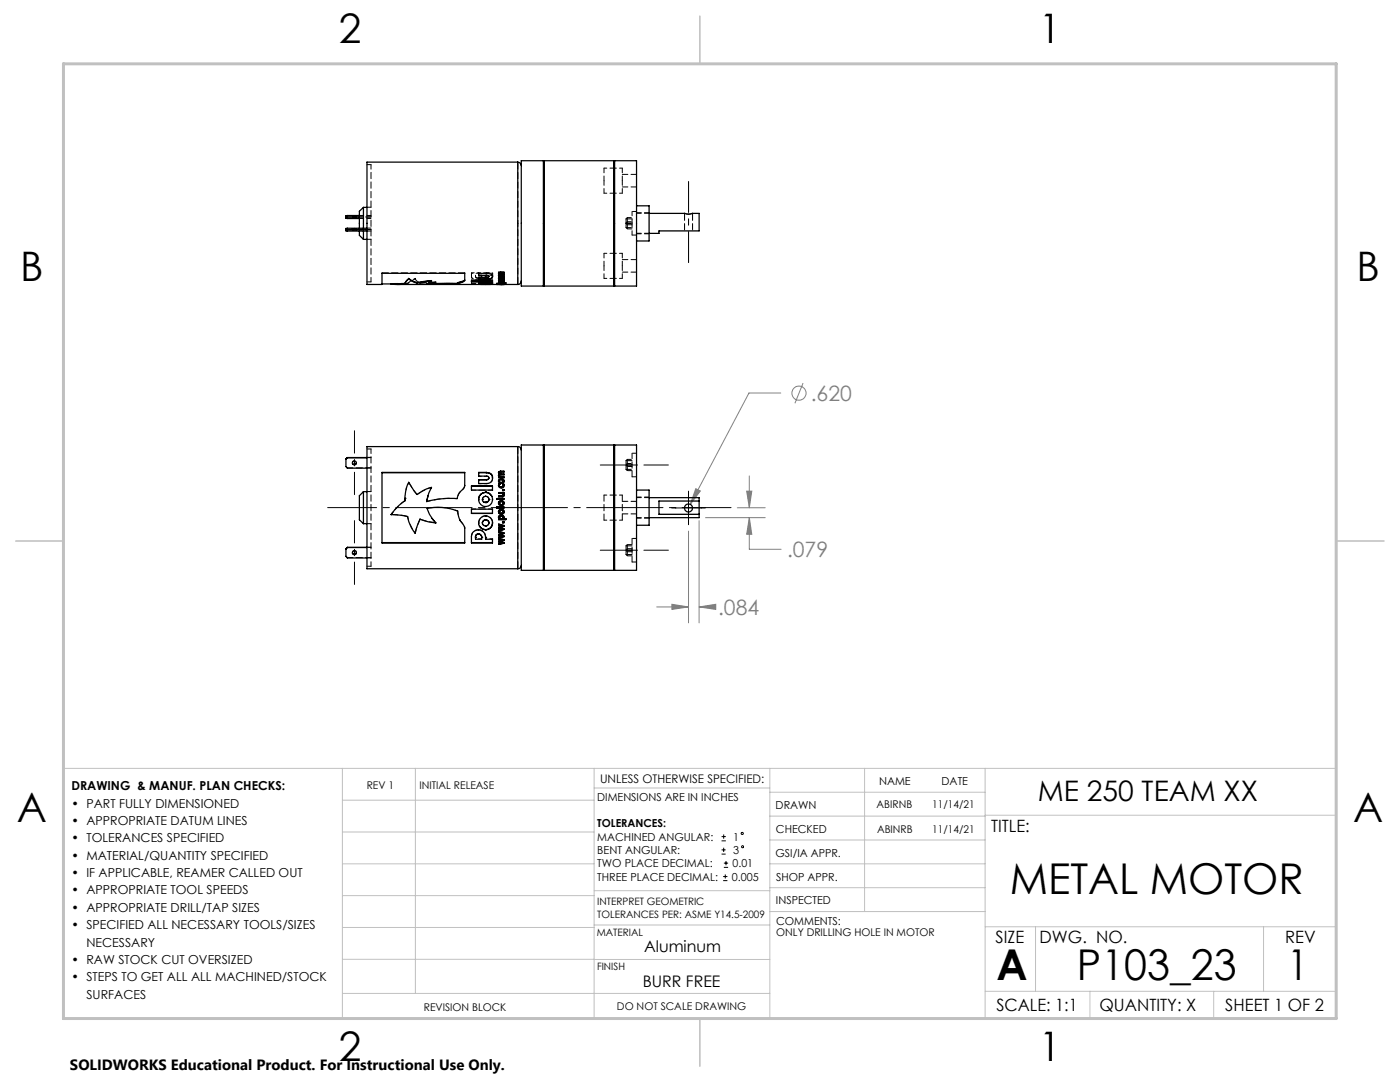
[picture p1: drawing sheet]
<svg xmlns="http://www.w3.org/2000/svg" width="279mm" height="216mm" viewBox="0 0 279 216" stroke-linecap="round" stroke-linejoin="round" font-family="sans-serif">
<g fill="none" stroke="#808080" stroke-width=".2">
<path d="M155.8 78.4h-6.3l-11.7 22.2M160.3 76.4l-1.7 4.1M138.9 97.5l.9 .5-2 2.6zM149 98h1l-.5 3.3zM149.5 95v6.3M137.4 106v18.3M139.5 103.9v20.4M140.8 103.3h11.9M147.1 101.3h5.6M149.5 103.3l.5 3.3h-1zM149.5 103.3v6.3h6.4M131.1 121.1h6.3"/>
<path d="M134.1 120.6l3.3 .5-3.3 .5zM139.5 121.1l3.3-.5v1zM139.5 121.1h2.6"/>
<circle cx="159.4" cy="78.4" r="1.42"/>
</g>
<g fill="none" stroke="#000" stroke-width=".2">
<path d="M137.4 98v6.7M134.1 101.4h6.7M144 167.8h.9M144 166.9h.9M144 170.4h.8M144 169.6h.8M144.3 175.7h.9M144.3 174.9h.9M144.4 166.5v.9M144.4 169.2v.8M144.5 173.1h.8M144.5 172.2h.8"/>
<path d="M144.7 174.5v.8M144.9 171.8v.8"/>
<circle cx="148.1" cy="166.3" r=".21"/>
<circle cx="148.2" cy="169" r=".21"/>
</g>
<path d="M119.8 92.8h13.6M119.8 109.8h13.6" fill="none" stroke="#000" stroke-width=".2" stroke-dasharray="15.2 1.3 1.3 1.3" stroke-dashoffset="10.3"/>
<path d="M70.7 86v12.7M70.7 116.6v-12.7" fill="none" stroke="#000" stroke-width=".2" stroke-dasharray="15.2 1.3 1.3 1.3" stroke-dashoffset="10.8"/>
<path d="M65.4 101.3h80.5" fill="none" stroke="#000" stroke-width=".2" stroke-dasharray="15.2 1.3 1.3 1.3" stroke-dashoffset="5.5"/>
<path d="M137.4 52.4v-16.2" fill="none" stroke="#000" stroke-width=".2" stroke-dasharray="15.2 1.3 1.3 1.3" stroke-dashoffset="9"/>
<g fill="none" stroke="#c0c0c0" stroke-width=".2">
<path d="M12.7 153.3h254v49.9h-240M68.3 153.3v49.9M68.3 159.7h50.3M82.9 153.3v44.9M118.6 153.3v49.9M118.6 157.2h35M153.6 153.3v49.9M153.6 158.1h43M172.5 153.3v28.6M196.6 153.3v49.9M68.3 166h50.3M68.3 178.7h50.3"/>
<path d="M68.3 172.4h50.3M118.6 177.7h35M153.6 162.8h43M153.6 177.1h43M153.6 172.4h43M153.6 167.6h43M196.6 162.7h70.1M68.3 198.2h85.3M68.3 191.4l85.3 .1M68.3 185.1h50.3M118.6 184.6h35M153.6 181.9h43"/>
<path d="M196.6 184.9h70.1M196.6 197.8h70.1M206.7 184.9v12.9M217.5 197.8v5.4M242.2 197.8v5.4M252.2 184.9v12.9"/>
</g>
<path d="M139.7 3.2v9.5M3.1 107.9h9.6M266.7 107.9h9.5M139.7 203.2v9.6" fill="none" stroke="#c0c0c0" stroke-width=".3"/>
<path d="M12.7 12.7h254v190.5h-254z" fill="none" stroke="#c0c0c0" stroke-width=".6"/>
<path d="M138.9 97.5l-1.1 3.1 2-2.6zM149 98h1l-.5 3.3zM149.5 103.3l.5 3.3h-1zM134.1 120.6l3.3 .5-3.3 .5zM139.5 121.1l3.3-.5v1z" fill="#808080"/>
<g fill="none" stroke="#000" stroke-width=".25">
<path d="M103.3 32.3a.72 .72 0 0 1 .7 .8M103.3 32.3h-30.1v24.5h3v-2.3h16.5v.6a.82 .82 0 0 1-.4 1.1l-1.1 .4M103.3 32.3v24.5M108.4 32.1h-4.4v25h4.4M108.4 32.1v25M108.4 32.1l.1 .2M108.5 32.3v24.6M108.6 32.1v25M108.6 32.1h13.9M108.6 32.1l-.1 .2M122.5 32.1v25M122.5 32.1l.1 .2"/>
<path d="M122.6 32.3v24.6M122.7 32.1v25M122.7 32.1h4.3v25h-4.3M122.7 32.1l-.1 .2M69 45.8h.3M69 43.3h.3M69.3 43.3v.3M69.3 45.8v.3M69.3 45.8h3.9M69.3 46.1h3.9M69.3 43.3h2.4M69.3 43.6h2.4"/>
<path d="M70.3 45.6l.8 .1zM70.3 43.1h.8zM71.7 46.1v.9l.8 .8M71.7 43h-2.7v.6h.3M72.5 41.4v4.1M72.5 46.1v1.7M72.5 41.4l-.8 .8v3.3M72.5 41.4h.7M72.5 47.8h.7M73.2 45.5l-4.2 .1v.5h.3M78.1 56.7h.1M79.2 56.8h24.1"/>
<path d="M80.8 56.6l-4.6 .1M81.6 55.6l-.6 .6-.2 .4M81.6 55.7l-.5 .5-.3 .5h-2.7M81.6 55.7l1 .6 .6 .2M81.6 55.6l.9 .5 .7 .3M81.6 55.6v.1M83.2 56.4v.1M86.1 56.1l-2.9 .4M86.1 56.1l-.9 .6 6-.1M86.1 56.1l-2.9 .3M91.2 56.6h-5.9M91.2 56.6h.1"/>
<path d="M92.7 55.8l-1.5 .8M94.1 56h4.2v.3h-4.2zM94.1 56.2h4.2M95.5 56.6l.8 .1M95.5 54.9h1.6M95.5 55.7h1.5M96.3 56.7h.6M96.9 56.4l1.4 .2-.4 .2-1-.1M96.9 56.4h.1M96.9 56.4l-1.4 .2 .5 .2 .9-.1M96.9 56.4l-.6 .1v.2M96.9 56.7h.1"/>
<path d="M96.9 56.6l-.6 .1M96.9 56.4v.2M96.9 56.6h.1M96.9 56.4l.6 .1 .1 .2M96.9 56.6l.7 .1M97 55.7v.1M97.1 55h-1.6v-.5h1.7a.89 .89 0 0 1 1.1 .7v.1a.69 .69 0 0 1-.8 .4l-.5 .1M97.1 55l.4 .2M97.1 54.9l.4 .1v.2M97.1 54.9v.1M97.5 55.2l-.2 .2h-1.8v.4h1.5M97.6 56.7h-.7"/>
<path d="M98.3 55.1a.98 .98 0 0 1-1.3 .6M98.3 56.6l-.7 .1M99.1 56.6l1.5 .1zM99.1 56.8h.1M99.5 54.5l.2 .3M99.5 55.5l.2 .1M99.5 55.1l1.1 .1zM99.5 55.9l.2 .1M99.7 54.8a.16 .16 0 0 0-.2 .1 .16 .16 0 0 0 .2 .2l-.2-.2M99.7 55l.1 .1M99.7 54.6l.1 .2h.8v.1h-.6M99.7 56l.3 .1"/>
<path d="M99.7 55.6l.3 .1M99.7 55.8v.2M99.7 54.9v.1M99.7 54.9h.3M99.7 54.5v.1M99.7 54.5h.3M99.7 54.4l.3 .1M99.7 54.4v.2M99.7 54.8h.3v.1M99.7 54.8v.2M99.7 54.4v.1M99.7 54.8v.1"/>
<path d="M99.8 55.8l-.1 .2M99.8 55.8h.1M99.8 55.8l-.3 .2 .5 .1M99.8 55.4l-.1 .2M100 54.5h.6v-.1h-1l-.1 .1 .2 .3M100 55.3l.6 .2-.1 .2h-.5M100 55.3l-.4 .1-.1 .2 .5 .1M100 56.7h.6l-.6 .1M100 56.7h-.5l.5 .1M100 55.4l-.3 .2M100 55.4l.4 .2M100 56.7h.4l-.4 .1"/>
<path d="M100 56.7h.1M100 56.7h-.3l.3 .1M100 56.8h.1M100 55.3v.1M100 55.7h.1M100 56.1h.1M100.2 56.6h.1M100.3 55.8h.1M100.3 55.8l.3 .1-.1 .2M100.3 56.2l.3 .1zM100.3 56.4l.1 .1M100.3 56.4h-.8h1.1h-.1"/>
<path d="M100.3 56.4h.1M100.4 55.4v.2M100.4 55.8v.2M100.4 55.8h.1M100.4 56l-.4 .1M100.4 56.5l-.9 .1h.7M100.4 55.6l-.4 .1M100.4 56.4v.1M100.5 56.1h-.5M100.5 56.4l.1 .1-.4 .1M100.5 56v.1M100.5 56.4h.1"/>
<path d="M100.5 56h-.1M100.5 56.4l-.1 .1M100.6 56.8h.1M100.6 55.8l-.1 .2M100.6 55.5l-.2 .1M104 56.1a.72 .72 0 0 1-.7 .7M108.5 56.9l-.1 .2M108.5 56.9l.1 .2M108.6 57.1h13.9M122.6 56.9l.1 .2M122.6 56.9l-.1 .2M127 41.1h2.5v7h-2.5"/>
<path d="M129.5 42.6h7.2l.6 .1 2.2-.1v3.5h-8v.5h-2M69 91.6v1.5l.3 .3h3.9M69.3 91.3l-.3 .3M69.3 91.3h3.9M69.3 91.3h.1M70.3 92.4a.39 .39 0 0 0 .4 .3 .39 .39 0 0 0 .4-.3M72.5 98.1v6.4M72.5 98.1l-.8 .8v4.8l.8 .8M72.5 98.1h.7M76.2 94.3h16.5M80.8 99.4h.1M80.8 99.9a10.3 10.3 0 0 0-2.7 2.8"/>
<path d="M80.8 99.4v.5M85.4 98.9l-.2 1.2M86.1 97.3a6.8 6.8 0 0 0-2.9 1.4l-1.6-2.5-.1 .2a6.4 6.4 0 0 0-.7 3.5M86.1 97.3l-.5 1.1-.4 1.7M86.1 97.3l-.1 .1M94.1 97h4.2v.8h-4.2zM95.5 99.7a1.38 1.38 0 0 0 1.4 1.4 1.38 1.38 0 0 0 1.4-1.4M95.5 94.3h1.5M95.5 95.7h1.6M96.3 99.7l.2 .5 .4 .1M96.3 99.7a.65 .65 0 0 1 .6-.7 .65 .65 0 0 1 .7 .7M96.3 99.7h.1"/>
<path d="M96.9 98.2a1.39 1.39 0 0 1 1.4 1.5M96.9 98.2h.1M96.9 98.2a1.32 1.32 0 0 0-1.4 1.5M96.9 98.2a1.39 1.39 0 0 0-1.4 1.5M96.9 98.2a1.35 1.35 0 0 1 1.3 .9M97 94.3a1.12 1.12 0 0 1 1.3 1.1 1.12 1.12 0 0 1-1.3 1.1h-1.5v-.8h1.6M97 94.3h-1.5v.7h1.7l.3 .1v.3M97 94.3a1.11 1.11 0 0 1 1.3 .9M97 94.3h.1M97.1 95.7h.1M97.5 95.4l-.1 .2-.3 .1M97.5 95.4v.2l-.4 .1"/>
<path d="M97.6 99.7l-.2 .3-.5 .3M97.6 99.7h.1M98.3 95.3v.1M98.3 99.6v.1M99.1 99.5h1.5v.1h-1.5zM99.5 96.9a.56 .56 0 0 0 .5 .4 .56 .56 0 0 0 .6-.4M99.5 95.8a.54 .54 0 0 1 .7-.2 .54 .54 0 0 1 .3 .7 .57 .57 0 0 1-.7 .1 .57 .57 0 0 1-.3-.6zM99.5 99h.6M99.5 98.3h1.1M99.6 96.6h.2M99.6 96.6l-.1 .3M99.6 96.6h.1"/>
<path d="M99.7 94.6a.29 .29 0 0 0-.2 .3 .29 .29 0 0 0 .2 .2M99.7 95.1h-.2v.2h1.1v-.2h-.8M99.7 94.9l.1 .2M99.7 94.3l.1 .3M99.7 96.9v.2l.3 .1M99.7 96l.1 .2 .2 .1M99.7 96a.41 .41 0 0 1 .3-.3 .41 .41 0 0 1 .4 .3M99.7 94.9l.1 .3M99.7 94.3l.1 .4M99.7 94.6l-.2 .3M99.7 95.1l-.2 .1M99.7 96.9h.1"/>
<path d="M99.8 96.6l-.1 .3M99.8 95.1v.1M99.8 95.2h.8M99.8 94.6h.1M99.8 94.7h.1M99.8 94.6v.1M99.9 94a.33 .33 0 0 0-.4 .2 .33 .33 0 0 0 .2 .4M99.9 94.6h.7v.1h-.7l-.2 .2M99.9 94h.7v.2h-.9v.1M99.9 94.1l-.3 .1-.1 .2M99.9 94.7h.7M99.9 94.1h.7"/>
<path d="M99.9 94v.1M99.9 94.6v.1M100 99.9l.4 .1 .2 .4M100 99.9l-.4 .2-.1 .3M100 95.6l-.4 .1-.1 .3M100 95.6l.4 .1 .2 .3M100 95.6h.1M100 96.3h.1M100 97.2h.1M100 99.9h.1M100.1 99h.1M100.3 97.7h.3v.2h-.3z"/>
<path d="M100.3 96.6h.2M100.4 98.9l-.3 .1M100.4 99h-.3M100.4 98.9v.1M100.4 96.9l-.1 .2-.3 .1M100.4 98.7v.2M100.4 98.7v.3M100.4 96.9l-.1 .3h-.3M100.4 96l-.1 .2-.3 .1M100.4 96v.2l-.4 .1M100.4 96.9h.1M100.5 98.5l.1-.2h-1.1v.2h.8l.1 .2"/>
<path d="M100.5 98.5a.38 .38 0 0 1 .1 .4 .38 .38 0 0 1-.4 .2h-.7v-.1h.6M100.5 98.5l.1 .3M100.5 96.6h-.2l.1 .3M100.5 96.6l.1 .3M100.5 96.6h.1M103.3 89.1a.72 .72 0 0 1 .7 .7M103.3 89.1h-30.1v24.4h30.1M103.3 89.1v24.4M108.4 88.8h-4.4v25h4.4M108.4 88.8v25M108.4 88.8l.1 .2M108.5 89v24.6"/>
<path d="M108.6 88.8v25M108.6 88.8h13.9M108.6 88.8l-.1 .2M122.5 88.8v25M122.5 88.8l.1 .2M122.6 89v24.6M122.7 88.8v25M122.7 88.8h4.3v25h-4.3M122.7 88.8l-.1 .2M127 97.8h2.5v7h-2.5M129.5 99.3h10v.7M139.5 100h-8v2.6h8"/>
<path d="M139.5 100v2.6M69 109.5v1.5l.3 .3h3.9M69.3 109.2v.1M69.3 109.3h3.9M69.3 109.3l-.3 .2M69.3 109.2h3.9M69.3 109.2l-.3 .3M70.3 110.3a.39 .39 0 0 0 .4 .3 .39 .39 0 0 0 .4-.3M72.5 104.5h.7M76.2 108.3h16.5M78.1 102.7l1.8 .1 1.5 .3a6.7 6.7 0 0 0 1.4 3.3l1-2.8 1.7 .5 1.5 .3M78.1 102.7h.1"/>
<path d="M78.4 102.2l-.3 .5M85.2 100.1a18 18 0 0 1 6-.6 4.6 4.6 0 0 1 1.4-2.2l.1-.4v-2.6h-16.5v14h16.5v-1.4a3.2 3.2 0 0 0-.9-3.1l-.5-1.8a10.3 10.3 0 0 0-6.1-.5 8.1 8.1 0 0 0 1.8 2.9M86.2 103.4l.8 1M94.1 101.6h4.2v.8h-4.2zM94.1 108.3h4.2M94.5 106.1a1.49 1.49 0 0 1 1.7-.1 1.49 1.49 0 0 1 .7 1.6h1.4v.7h-4.2v-1.3zM94.9 107.2v.4h1.2v-.4M94.9 107.2h.1M95.5 106.5l.4 .1 .2 .6M95.5 106.5h.1M95.5 106.5l-.5 .3-.1 .4M95.5 106.6l.4 .1 .2 .5"/>
<path d="M95.5 106.6l-.5 .2-.1 .4M95.5 106.6h.1M95.5 106.5v.1M95.5 104.3v.2M95.7 104.9a1.39 1.39 0 0 0 1.2 .8M96.1 107.2h.1M96.3 104.4l.2 .4 .4 .2M96.4 100.1l.5 .2M96.9 107.2h.1M96.9 102.9a1.39 1.39 0 0 1 1.4 1.4 1.39 1.39 0 0 1-1.4 1.4M96.9 102.9h.1M96.9 102.9a1.39 1.39 0 0 0-1.4 1.4 1.39 1.39 0 0 0 1.4 1.4"/>
<path d="M96.9 100.3h.1M96.9 103.7l-.5 .3-.1 .4M96.9 103.8l-.3 .1-.3 .5M96.9 105h.1M96.9 103.7v.1M96.9 105.7h.1M96.9 103.7h.1M96.9 103.7l.4 .1 .2 .4M96.9 103.8l.4 .1 .3 .5M97.6 104.4l-.3 .4-.4 .2M97.6 104.3v.1M98.3 104.3a1.33 1.33 0 0 1-1.4 1.4"/>
<path d="M99.1 101.2h1.5v.2h-1.5zM99.5 102.1l.2 .3 .3 .2M99.5 102.1l.2 .4 .3 .1M99.5 100.4a.57 .57 0 0 0 .5 .5 .57 .57 0 0 0 .6-.5M99.5 102.1a.58 .58 0 0 1 .5-.5 .58 .58 0 0 1 .6 .5M99.5 103.2l.1 .3M99.5 104.7l.8 .3M99.5 106.2l.8 .2M99.5 106.7l.8 .3M99.5 107.6l.8 .2M99.5 108.1l.8 .2M99.6 103.5l-.1 .2h1.5v-.2h-.5"/>
<path d="M99.6 103.5a.5 .5 0 0 1 .1-.7 .5 .5 0 0 1 .7 .1l.2 .3-.1 .3M99.6 103.5h.1M99.7 100.4l.1 .2 .2 .1M99.7 100.4a.4 .4 0 0 1 .3-.3 .4 .4 0 0 1 .4 .3M99.7 102.1a.4 .4 0 0 0 .3 .3 .4 .4 0 0 0 .4-.3M99.7 102.1h.1M99.7 100.4h.1M99.7 103.2l.1 .3h.6v-.2M99.7 103.2h.1M99.8 105.3l.8 .2v.2l-1.1 .2M99.8 106.7l.8 .3v.1l-1.1 .2v-.1l.8-.2M99.8 108.1l.8 .3"/>
<path d="M99.8 105.2v.1M100 102.6h.1M100 100.7h.1M100 101.8l-.3 .1v.2M100 101.8l.3 .1 .1 .2M100 101.8h-.2l-.1 .3M100 101.8h.1M100 103h-.2l-.1 .2M100 103h.3l.1 .3M100 102.9l.3 .1 .1 .3M100 102.9l-.3 .1v.2M100 102.9v.1"/>
<path d="M100.3 104.1h.3v.2h-.3zM100.3 104.3h.3M100.3 105.6l-.8 .2v.1M100.3 105l-.8-.2v-.2l1.1 .2v.2M100.3 105l-.8 .2v.1l.8 .3M100.3 106.4l-.8-.1v-.2l1.1 .2v.2l-.8 .2M100.3 106.4l-.8 .2v.2l.8 .2M100.3 108.3l-.8 .2v.1l1.1-.2M100.3 107.8l-.8-.2v-.1l1.1 .2v.1l-.8 .3M100.3 107.8l-.8 .2v.1l.8 .2M100.3 105.6h.1M100.4 100.4l-.1 .2-.3 .1"/>
<path d="M100.4 100.4h.1M100.4 102.1h.1M100.4 103.3h.1M100.5 103.5h.1M100.6 103.2l-.1 .3M100.6 105l-.8 .3M100.6 105.6l-1.1 .3M100.6 106.4l-.8 .3M100.6 107.8l-.8 .3M100.6 107l-1.1 .3M100.6 102.1l-.2 .4-.4 .1M100.6 102.1l-.1 .3-.5 .2"/>
<path d="M104 112.8a.66 .66 0 0 1-.7 .7M108.5 113.6l-.1 .2M108.5 113.6l.1 .2M108.6 113.8h13.9M122.6 113.6l.1 .2M122.6 113.6l-.1 .2M139.5 102.6v.7h-10"/>
<circle cx="70.7" cy="92.4" r=".39"/>
<circle cx="70.7" cy="110.3" r=".4"/>
<circle cx="137.4" cy="101.4" r=".81"/>
</g>
<g fill="none" stroke="#000" stroke-width=".2" stroke-dasharray="1.3 .6" stroke-dashoffset=".2">
<path d="M124.2 37.3h2.8M127 34.8h-2.8M74 45.8h-4.7M74 43.3h-4.7M124.2 54.3h2.8M127 51.8h-2.8M69.3 93.3h4.7M126.1 90.4v4.7M69.3 111.3h4.7M78.8 101.7l.9-.9 1.2-.9M124.2 102.5h2.8M126.1 107.4v4.7"/>
<path d="M127 100h-2.8"/>
</g>
<g fill="none" stroke="#000" stroke-width=".2" stroke-dasharray="1.3 .6">
<path d="M69.3 45.8l-.3 .1M69.3 45.5v.3M69.3 43.3h-.3M69.3 43v.3M70.3 45.7v.3M70.3 43.1v.3M71.1 46v-.3M71.1 43.4v-.3M71.7 45.5v.6M72.5 45.5v.6M76.2 54.4v.1M78.1 56.7l3.3-.1"/>
<path d="M78.1 56.6h.1M80.9 56.6v.1M81.4 56.5l-3.3 .1M81.4 56.5v.1M82.9 55.6h.1M83.8 56.5l3.2-.1M83.8 56.4v.1M85.2 56.6h.1M85.2 56.6v.1M87 56.3l-3.2 .1M87 56.3v.1M91.3 56.7l.5-.2"/>
<path d="M91.3 56.6v.1M91.8 56.4l-.5 .2M91.8 56.4v.1M92.8 54.5v-.1M92.8 56v-.1M92.8 54.4h-16.6M92.8 56.1v-.1M94.1 55.9v.1M94.1 56.6h.1M94.1 56.6v.1M94.1 55.2v.1M94.1 55.1h.1"/>
<path d="M94.1 55.2v-.1M94.9 55.1v.1M94.9 54.9v.2M95.5 55.9h.1M95.5 55.8v.1M95.5 55.8h.1M95.5 55.6v-.1M95.5 55.6h.1M95.5 55.5h.1M95.5 55.5v.1M95.5 54.4v.1M95.5 55.3v.1"/>
<path d="M95.5 56.6v-.1M95.5 56.4v-.1M96.1 55.2v-.1M96.1 55.1v-.2M96.3 56.4v-.1M96.9 55.2v-.2M96.9 55.2h.1M96.9 56.6h.1M96.9 56.3v.1M96.9 56.5v.1M96.9 55.2v-.1M96.9 55.1h.1"/>
<path d="M96.9 54.9v.2M96.9 54.9v.1M96.9 56.6v.1M96.9 56.1v.1M96.9 56.3h.1M96.9 56.5h.1M96.9 55.8v.1M96.9 56.2h.1M96.9 56.1h.1M96.9 55.8h.1M96.9 56.4v.1M96.9 56.4h.1"/>
<path d="M96.9 55.9h.1M97.1 54.4v.1M97.1 55.3v.1M97.6 55.1l-.5 .2M97.6 56.3v.1M98.3 55.1v.1M98.3 56v-.1M98.3 56.5v.1M98.3 56.7v-.1M98.3 56.3v.1M98.3 55v-.1M98.3 54.9v-.5"/>
<path d="M99.1 56.6v-.1M99.1 56.7v-.1M99.5 56.7h.6M99.5 54.8l.2-.1M99.5 54.5l.4-.2M99.5 54.5h.1M99.5 54.9v-.1M99.5 55.5v-.1M99.5 55.8l.1-.1M99.5 55.9v-.1M99.5 56.7v-.1M99.5 56.7h.1"/>
<path d="M99.5 56.6v-.1M99.5 56.5l.1-.1M99.5 56.5h.1M99.5 55.2l.6 .1M99.5 55h.2M99.5 55.1v-.1M99.5 56.4v-.1M99.5 56.4h.7M99.5 56.5v-.1M99.5 56.3v-.1M99.5 56.2v-.1M99.5 56.1v-.1"/>
<path d="M99.5 55.7v-.1M99.5 55.7h.1M99.5 55.4h.1M99.5 55.2h.1M99.5 55h.1M99.5 54.7h.1M99.5 54.3v-.1M99.6 55.8v-.1M99.6 56.5l-.1 .1M99.6 56.5v-.1M99.6 56.4h-.1M99.7 54.5l.1 .1"/>
<path d="M99.7 54.9l.1 .1M99.7 55.8l.4 .1M99.7 56.6v.1M99.7 56.7h.1M99.7 56.7h.4M99.7 56.5v.1M99.8 55.3h.3M99.8 56.1v-.1M99.8 55.5v-.1M99.8 54.7v-.1M99.8 56.4l-.1 .1M99.8 56.5v-.1"/>
<path d="M99.8 55.8v-.1M99.8 55.7l-.1 .1M99.8 55.1v-.1M99.8 54.6h.1M99.9 55.3l-.4 .1M99.9 55.4l-.4 .1M99.9 54.3h.1M99.9 54.7v-.1M100.1 56.6l.4-.1M100.1 56.6v.1M100.1 56.5v.1M100.1 56h-.4"/>
<path d="M100.1 55.9l.4-.1M100.1 56v-.1M100.1 56.7h.5M100.1 56.7h-.6M100.1 55.2v.1M100.1 55.6l-.4-.2M100.1 55.3h.3M100.1 55.6h-.4M100.1 55.7v-.1M100.1 56.6h-.4M100.1 56.6h.5M100.1 56.7h.1"/>
<path d="M100.1 56.7h.4M100.1 55.7h-.6M100.1 55.6h-.6M100.2 56.4h.2M100.2 56.5v-.1M100.2 56.5h.1M100.3 55.2h.1M100.3 56.4h.3M100.3 55.8v-.1M100.3 56.2v-.1M100.3 56.1h.3M100.3 56.3h.3"/>
<path d="M100.3 56.3h.1M100.3 56.4v-.1M100.4 55.3h.1M100.4 56h-.1M100.4 55.6h-.1M100.4 55.3l-.5 .1M100.4 56.2v-.1M100.4 56v-.1M100.4 55.6v-.1M100.4 55.5h-.1M100.4 55.3v-.1M100.4 55.2l-.5 .1"/>
<path d="M100.4 54.9v-.1M100.4 54.5v-.1M100.4 56.4h.1M100.4 56.5v-.1M100.4 56.4v.1M100.4 56.5h-.6M100.4 56.4h-.6M100.4 55.8l-.1-.1M100.4 55.8h.1M100.4 56h-.3M100.4 55.6h-.3M100.5 56.5v.1"/>
<path d="M100.5 56.5l-.1-.1M100.5 56.6v-.1M100.5 56.5h.1M100.5 55.4l-.4 .2M100.5 56.4l-.3 .1M100.5 56.4l-.2-.1M100.5 56.6h-.4M100.5 56.6v.1M100.5 56.7h.1M100.5 56.3l.1 .1M100.5 56.4v-.1M100.5 55.7v.1"/>
<path d="M100.5 55.7l.1 .1M100.5 56.5h.5M100.5 56.5v-.1M100.5 56.4h.5M100.6 56.4h-.3M100.6 54.3h.1M100.6 54.7v-.1M100.6 55.1v-.1M100.6 56.1v.1M100.6 56.2h-.3M100.6 56.3v.1M100.6 56.3h-.1"/>
<path d="M100.6 56.5v.1M100.6 56.6v.1M100.6 56.4h.1M100.6 56.3h-.3M100.6 56.1h.1M100.6 55.7v-.1M100.6 55.4v-.1M100.6 55.3v-.1M100.6 54.9h.1M100.6 54.9v-.1M100.6 54.6v-.1M100.6 54.5v-.1"/>
<path d="M100.6 56.6l-.1-.1M100.6 55.9v-.1M100.6 56.6v-.1M100.6 56.5l-.1-.1M100.6 55.5v-.1M100.6 56.5v-.1M100.6 56.7v-.1M100.6 56.7h.1M101 56.4h.1M101 56.5v-.1M124.9 44.6h.3M124.9 44.5v.1"/>
<path d="M124.9 44.5l.3-.3M124.9 45.4h.3M124.9 43.7l.3-.3M125.2 44.5v.1M125.2 44.5h-.3M125.2 44.5v-.3M125.2 44.8v-.2M125.2 44.8l-.3-.2M125.2 43.7v-.3M125.2 43.7v.5M125.2 43.7h-.3M125.2 44.8v.6"/>
<path d="M125.2 45.7v-.3M125.2 45.7l-.3-.3M136.6 42.6v-.1M138.2 42.6h.1M69 93l.3 .3M69.3 93.3v.1M70.3 92.3h.1M71.1 92.3h.1M80.8 99.4v-.1M80.9 99.9h.1M81.6 96.3v-.1M83.2 98.7h.1"/>
<path d="M91.3 99.5h.1M91.3 99.5v-.1M92.8 96.9v-.1M94.1 97.8h.1M95.5 99.6h.1M95.5 99.6l.1 .3M95.5 96.5h.1M95.5 95h.1M96.9 99h.1M97.1 96.5h.1M97.1 95l.3 .1 .2 .3M97.1 95h.1"/>
<path d="M98.3 99.7h.1M98.3 95.5v-.1M98.3 99.7v-.1M98.3 97.8h.1M98.3 95.4v-.1M99.1 99.6h.1M99.5 96.9h.1M99.5 96h.1M99.5 94.8v.1M99.5 94.3h.1M99.5 99.1h.1M99.5 98.5v-.1"/>
<path d="M99.5 95.3h.1M99.7 95.2l-.2-.3M99.7 96l.1-.2 .3-.1M99.7 94.7l-.2-.4M99.8 94.8l-.1 .1M99.8 94.7v.1M99.8 94.2l-.1 .2M99.8 94.2h.1M99.8 96.6l-.1 .3M99.8 96.6h.1M100 94.2h-.2M100 94.8h-.2"/>
<path d="M100 94.7v.1M100 94.2h.1M100.1 97.3v.1M100.1 96.4h.1M100.1 95.7l.3 .1 .1 .2M100.1 95.7h.1M100.2 99.1h.1M100.3 97.9h.1M100.3 96.6h.1M100.3 98.4v.1M100.4 96.7l-.1-.1M100.4 96.7h.1"/>
<path d="M100.5 96.9l-.1-.2M100.5 98.7l-.2-.2M100.5 97.2h.1M100.5 97.2l-.4 .2M100.6 99.6h.1M100.6 98.5h-.1M100.6 98.4v.1M100.6 97.9h.1M100.6 97.9h-.3M100.6 95.3h.1M100.6 94.8h-.6M100.6 94.2h-.6"/>
<path d="M100.6 94.7v.1M100.6 94.2h.1M100.6 96.9l-.1 .3M100.6 96.9h.1M100.6 98.8h.1M100.6 98.8l-.1 .3h-.3M100.6 96h.1M120.5 98.8v5M124.2 98.8v5M124.9 92.8h.3M124.9 92.7v.1M124.9 92.7l.3-.2"/>
<path d="M124.9 93.7h.3M124.9 91.9l.3-.2M125.2 92.7v-.2M125.2 92.7h-.3M125.2 92.7v.1M125.2 93.1v-.3M125.2 93.1l-.3-.3M125.2 91.9v-.2M125.2 91.9h-.3M125.2 91.9v.6M125.2 93.1v.6M125.2 93.9v-.2"/>
<path d="M125.2 93.9l-.3-.2M69 111l.3 .3M69.3 111.3h.1M70.3 110.2v.1M71.1 110.3v-.1M79.2 101.3h.1M81.4 103.1h.1M82.9 106.3v.1M83.8 103.6h.1M85.2 100.1h.1M85.2 101.4h.1M85.3 101.4h-.1"/>
<path d="M86.1 101.3h.1M86.3 101.3h-.3M87 104.3l-2.1-.4-1.1-.3M88.8 101.3h.1M88.9 101.3h-.3M91.3 102h.1M91.3 102l-.5-.2M91.8 103.7l-.1-.1M91.8 103.7h.1M92.8 105.4v-.1M94.1 101.6h.1M94.1 107.1h.1"/>
<path d="M95.5 105.7h.1M95.5 104.3h.1M96.7 101.1h.2M96.9 102.9h.1M96.9 107.2h.1M96.9 107.5v-.3M96.9 107.2v-.3M96.9 107.5v.1M96.9 104.9h.1M96.9 101.1h.1M98.3 101.6h.1M98.3 104.3h.1"/>
<path d="M98.3 107.6v-.1M99.5 102.1h.1M99.5 100.4h.1M99.5 103.2v-.1M99.5 103.5h.1M99.5 104.6h.1M99.5 105.2v-.1M99.5 105.7h.1M99.5 106.1v-.1M99.5 106.6h.1M99.5 107.2v-.1M99.5 107.5v-.1"/>
<path d="M99.5 108v-.1M99.5 108.5v-.1M99.6 103.5h-.1M99.7 100.4l.1-.2 .3-.1M99.8 103.5l-.1-.3M99.8 103.5h.1M100.1 102.8h.1M100.1 102.8l.4 .1M100.1 101.6h.1M100.1 100.9h.1M100.1 102.4h.1M100.1 100.1h.1"/>
<path d="M100.1 102.4l-.3-.1-.1-.2M100.1 100.1l.3 .1 .1 .2M100.3 104.1v-.1M100.3 104h.3M100.4 103.5h-.6M100.4 103.5h.1M100.5 103.2l-.1 .3M100.5 102.9h.1M100.5 102.9l.1 .3M100.5 102.1l-.1 .2-.3 .1M100.5 103.5h.5M100.6 104v.1"/>
<path d="M100.6 104.8h.1M100.6 105.5h.1M100.6 106.3h.1M100.6 106.9h.1M100.6 107.7v-.1M100.6 108.3v-.1M100.6 103.2h.1M100.6 102.1h.1M100.6 100.4h.1M101 103.5h.1M124.9 109.8v-.1M125.2 109.7v-.2"/>
<path d="M125.2 109.7h-.3M125.2 109.8h-.3M125.2 109.8v-.1M125.2 110.1v-.3M125.2 109.5l-.3 .2M125.2 110.1l-.3-.3M125.2 110.7v-.6M125.2 108.9v-.2M125.2 108.9h-.3M125.2 109.5v-.6M125.2 110.9v-.2M125.2 110.7h-.3"/>
<path d="M125.2 108.7l-.3 .2M125.2 110.9l-.3-.2"/>
</g>
<g fill="none" stroke="#000" stroke-width=".2" stroke-dasharray="1.3 .6" stroke-dashoffset=".8">
<path d="M70.7 45.9l.4 .1h-.8l.4-.1M70.7 43.5l-.4-.1h.8l-.4 .1M94.1 55.3a1.15 1.15 0 0 0 1.4 .6M95.5 55.8h-.2a1.04 1.04 0 0 1-1.2-.6M95.5 56.3l.4-.3 1-.2M96.9 55.9l-.9 .2-.5 .3M96.9 55.8l1 .2 .4 .3M97.1 54.4h-1.6M97.1 55.3h-1.6M98.3 56.4l-.4-.4-1-.1M98.3 55.1v-.1a1.04 1.04 0 0 0-1.2-.6M81 97.8l.6-1.5"/>
<path d="M95.5 95h1.6M95.5 96.5h1.6"/>
</g>
<g fill="none" stroke="#000" stroke-width=".2" stroke-dasharray="1.3 .6" stroke-dashoffset=".4">
<path d="M74 32.8h-.8M71.7 43h2.3M71.7 43.6h2.3M73.2 45.5h.8M73.2 46.1h.8M73.2 56.2h.8M73.2 47.7h.8M74 56.2v-23.4M74 45.8h-.8M74 43.3h-2.3M74 41.3h-.8M86.1 56.6h-.9"/>
<path d="M94.1 56.7h4.2M94.1 56.6h4.2M94.9 55.2l.1 .3 .5 .1M94.9 55.1l.2 .3 .4 .1M95.5 55.6l.5-.2 .1-.2M95.5 55.5l.5-.2 .1-.2M98.3 56.7h-4.2M98.3 55.9h-4.2M98.3 56.6h-4.2M99.5 56.1l.9 .1M99.5 55.9l.9 .1M99.5 55.5l.9 .1"/>
<path d="M99.5 54.7l.9 .2M99.5 54.4l.9 .1M99.5 56l.9 .1M99.5 55.8l.9 .1M99.5 55.4l.9 .1M99.5 54.7l.9 .1M99.5 54.3l.9 .1M99.8 56.1l.8-.1M99.8 55.5l.8-.1M99.8 54.7l.8-.1M99.8 56l.8-.1M99.8 55.4l.8-.1"/>
<path d="M99.8 54.6l.8-.1M99.8 55h.8M100.3 56l-.8 .1M100.3 56.3h-.8M100.4 56.2h-.9M100.4 54.9l-.9 .1M100.4 54.5l-.9 .2M100.4 56.1h-.9M100.4 55.9l-.9 .1M100.4 54.8l-.9 .1M100.4 54.4l-.9 .2M100.6 56.2l-.8-.1"/>
<path d="M100.6 55.6l-.8-.1M100.6 54.9l-.8-.2M100.6 56.1l-.8-.1M100.6 55.5l-.8-.1M100.6 54.8l-.8-.2M124.9 43.7v.8M124.9 44.6v.8M126.1 44.5v2.4M126.1 42.2v2.3M137.4 42.7l-.8-.1M138.2 42.6l-.8 .1M73.2 91.3h.8"/>
<path d="M74 93.4h-.8M74 91.3h-.8M74 89.6h-.8M74 98.1h-.8M83.2 98.7l.8-.5M91.4 98.9l.7-1a1.24 1.24 0 0 0 .7-1M94.1 97.8h4.2M100.1 97.4l-.4-.1-.2-.4M100.1 96.4l-.4-.1-.2-.3M100.3 98.5h-.8M100.6 96l-.1 .3-.4 .1M124.9 91.9v.8"/>
<path d="M124.9 92.8v.9M73.2 109.2h.8M73.2 113h.8M73.2 104.5h.8M74 113v-23.4M74 111.3h-.8M74 109.2h-.8M85.2 100.1l.2-.1a17.4 17.4 0 0 1 5.9-.5M91.4 102.7l-.1-.7M98.3 101.6h-4.2M99.5 102.1l.1-.3 .5-.2M99.5 105.7l.9-.2"/>
<path d="M99.5 105.1l.9-.2M99.5 107.1l.9-.2M99.5 106.6l.9-.3M99.5 108.4l.9-.1M99.5 107.9l.9-.2M99.8 105.2l.8 .3M99.8 106.7l.8 .2M99.8 108l.8 .2M100.1 102.8l-.4 .1-.2 .2M100.1 101.6l.4 .1 .1 .4M100.1 100.9l-.4-.1-.2-.4M100.6 100.4l-.1 .3-.4 .2"/>
<path d="M124.9 110.7v-.9M124.9 109.7v-.8"/>
</g>
<g fill="none" stroke="#000" stroke-width=".2" stroke-dasharray="1.3 .6" stroke-dashoffset=".5">
<path d="M85.2 56.7h1M99.5 56.3l1.1-.1M99.5 55.8l1.1-.1M99.5 55.1l1.1-.2M99.5 56.3h1.1M99.5 56.2l1.1-.1M99.5 55.7l1.1-.1M99.5 55l1.1-.1M100.6 55.9l-1.1-.1M100.6 55.3l-1.1-.1M100.6 54.5l-1.1-.2M100.6 55.8l-1.1-.1"/>
<path d="M100.6 55.2l-1.1-.1M100.6 54.4l-1.1-.2M125.2 44.6h.9M125.2 44.2h.9M125.2 45.4h.9M125.2 43.4h.9M126.1 44.5h-.9M126.1 44.8h-.9M126.1 43.7h-.9M126.1 45.7h-.9M126.1 46.9h.9M127 42.2h-.9"/>
<path d="M84.1 98.1l2-.8M96.3 99.7l.1-.4 .5-.3M96.9 99l.4 .1 .3 .5M100.6 95.3h-1.1M125.2 92.8h.9M125.2 92.5h.9M125.2 93.7h.9M125.2 91.7h.9M126.1 92.7h-.9M126.1 93.1h-.9M126.1 91.9h-.9M126.1 93.9h-.9"/>
<path d="M126.1 95.1h.9M127 90.4h-.9M95.5 105.7a1.32 1.32 0 0 0-1.4 1.4M96.9 102.9a1.37 1.37 0 0 0-1.4 1.4M96.9 104.9l-.4-.1-.2-.5M97.6 104.3l-.1 .4-.6 .2M99.5 104.6l1.1 .2M99.5 106l1.1 .3M99.5 107.4l1.1 .2M126.1 109.7h-.9M126.1 109.8h-.9M126.1 109.5h-.9"/>
<path d="M126.1 110.1h-.9M126.1 108.9h-.9M126.1 110.7h-.9M126.1 110.9h-.9M126.1 108.7h-.9M126.1 112.1h.9M127 107.4h-.9"/>
</g>
<path d="M81.6 96.3l1.6 2.4M83.8 103.6l-.9 2.7" fill="none" stroke="#000" stroke-width=".2" stroke-dasharray="1.3 .6" stroke-dashoffset=".1"/>
<path d="M82.9 106.3l-1-1.6M92.8 105.3a1.95 1.95 0 0 0-.8-1.3l-.2-.3" fill="none" stroke="#000" stroke-width=".2" stroke-dasharray="1.3 .6" stroke-dashoffset="1"/>
<g fill="none" stroke="#000" stroke-width=".2" stroke-dasharray="1.3 .6" stroke-dashoffset=".3">
<path d="M120.5 36v2.5M120.5 33.5v2.5M124.2 36v2.5M124.2 33.5v2.5M86.1 56.6h2.6M88.7 56.7h2.6M91.3 56.6h-2.6M94.1 55.1v-.7M96.3 56.6h.6M96.3 56.4l.6 .1M96.3 56.3l.6 .1M96.9 56.6l-.6-.1"/>
<path d="M96.9 56.1l-.6 .2M96.9 56.6h.7M96.9 56.5l.7-.1M96.9 56.4l.7-.1M97.6 56.5l-.7 .1M97.6 56.3l-.7-.2M99.5 55.4l.6-.2M99.5 55.2h.7M99.9 54.3h.7M99.9 54.6h.7M100.1 55.2l.5 .2M100.2 56.5h-.7"/>
<path d="M120.5 53v2.5M120.5 50.5v2.5M124.2 53v2.5M124.2 50.5v2.5M127 46.6h2.5M127 46.5h2.5M129.5 42.4h-2.5M129.5 42.5h-2.5M100.2 99.1h-.7M129.5 99.2h-2.5M129.5 99.3h-2.5M70.3 110.3l.2-.4 .2-.1"/>
<path d="M70.7 109.8l.3 .1 .1 .4M81.5 103.7l-.1-.6M98.3 104.3l-.1-.6M127 103.4h2.5M127 103.3h2.5"/>
</g>
<path d="M103.3 32.3v24.4M103.3 89.1v24.4M81.4 103.1l-3.3-.5" fill="none" stroke="#000" stroke-width=".2" stroke-dasharray="1.3 .6" stroke-dashoffset="-.1"/>
<g fill="none" stroke="#000" stroke-width=".2" stroke-dasharray="1.3 .6" stroke-dashoffset=".7">
<path d="M120.5 38.5h3.7M124.2 33.5h-3.7M82.9 55.6l.4 .7 .5 .2M83.8 56.4l-.6-.4-.3-.4M94.1 54.4h1.4M95.5 54.5h-1.4M95.5 56.4l.5 .2h.9M96.9 55h1.4M96.9 56.3l-1.4 .2M96.9 56.5h-.9l-.5-.2M96.9 56.6h1l.4-.2M98.3 56.5l-1.4-.2"/>
<path d="M98.3 56.3l-.4 .2h-1M98.3 54.9h-1.4M99.1 56.5h1.5M99.1 56.6h1.5M100.6 56.5h-1.5M100.6 56.6h-1.5M101 56.5h-1.5M101 56.4h-1.5M120.5 55.5h3.7M124.2 50.5h-3.7M100.6 99.6h-1.5M124.2 98.8h-3.7"/>
<path d="M98.1 103.6a1.32 1.32 0 0 0-1.2-.7M98.3 107.5h-1.4M120.5 103.8h3.7"/>
</g>
<path d="M78.1 56.6h1.1M86.1 56l-.9 .6M91.8 56.5l1-.4M92.8 56l-1 .4M96.1 55h-1.2M96.1 54.9h-1.2M97.1 54.4h1.2M98.3 54.5h-1.2M70.3 92.3a.4 .4 0 0 1 .4-.4 .4 .4 0 0 1 .4 .4M96.1 107.5h-1.2" fill="none" stroke="#000" stroke-width=".2" stroke-dasharray="1.3 .6" stroke-dashoffset=".6"/>
<path d="M81.4 56.6l1.5-1M82.9 55.6l-1.5 .9M85.2 56.6l1.8-.3M87 56.4l-1.8 .3M95.5 55.9h.2a1.07 1.07 0 0 0 1.2-.7M96.9 55.1a1.16 1.16 0 0 1-1.4 .7M97.1 96.5a1.05 1.05 0 0 0 1.2-1M96.9 106.8a1.26 1.26 0 0 0-1.4-1.1" fill="none" stroke="#000" stroke-width=".2" stroke-dasharray="1.3 .6" stroke-dashoffset=".9"/>
<path d="M136.6 42.5v3.5M138.2 46v-3.5" fill="none" stroke="#000" stroke-width=".2" stroke-dasharray="1.3 .6" stroke-dashoffset="-.2"/>
<g font-size="8.5">
<text x="201.5" y="178.4">METAL MOTOR</text>
<text x="198.9" y="195.5">A</text>
<text x="214.9" y="195.5">P103_23</text>
<text x="256.9" y="195.5">1</text>
</g>
<g font-size="8.1">
<text x="67.6" y="8.5">2</text>
<text x="207.3" y="8.5">1</text>
<text x="4" y="56.1">B</text>
<text x="270.7" y="56.1">B</text>
<text x="3.3" y="164.1">A</text>
<text x="270" y="164.1">A</text>
<text x="67.6" y="211.7">2</text>
<text x="207.3" y="211.7">1</text>
</g>
<text font-size="5.6" x="207.1" y="159.9">ME 250 TEAM XX</text>
<g font-size="4.2" fill="#808080">
<text x="161.8" y="80">.620</text>
<text x="157.1" y="111.2">.079</text>
<text x="143.3" y="122.7">.084</text>
</g>
<g font-size="3.4">
<text x="197.8" y="166">TITLE:</text>
<text x="198.7" y="188.1">SIZE</text>
<text x="207.5" y="188.1">DWG. NO.</text>
<text x="256.5" y="188.2">REV</text>
<text x="198.8" y="201.7">SCALE: 1:1</text>
<text x="219.4" y="201.7">QUANTITY: X</text>
<text x="244.5" y="201.7">SHEET 1 OF 2</text>
</g>
<g font-size="3.2">
<text x="128.5" y="189.9">Aluminum</text>
<text x="128.3" y="197">BURR FREE</text>
</g>
<text font-size="3" x="14" y="213.5">SOLIDWORKS Educational Product. For Instructional Use Only.</text>
<g font-size="2.5">
<text x="14.2" y="157.7">DRAWING &amp; MANUF. PLAN CHECKS:</text>
<text x="14.2" y="161.1">• PART FULLY DIMENSIONED</text>
<text x="14.2" y="164.6">• APPROPRIATE DATUM LINES</text>
<text x="14.2" y="168.1">• TOLERANCES SPECIFIED</text>
<text x="14.2" y="171.5">• MATERIAL/QUANTITY SPECIFIED</text>
<text x="14.2" y="175">• IF APPLICABLE, REAMER CALLED OUT</text>
<text x="14.2" y="178.5">• APPROPRIATE TOOL SPEEDS</text>
<text x="14.2" y="181.9">• APPROPRIATE DRILL/TAP SIZES</text>
<text x="14.2" y="185.4">• SPECIFIED ALL NECESSARY TOOLS/SIZES</text>
<text x="17.2" y="188.9">NECESSARY</text>
<text x="14.2" y="192.4">• RAW STOCK CUT OVERSIZED</text>
<text x="14.2" y="195.8">• STEPS TO GET ALL ALL MACHINED/STOCK</text>
<text x="17.2" y="199.3">SURFACES</text>
</g>
<text font-size="2.4" x="119.8" y="156.2">UNLESS OTHERWISE SPECIFIED:</text>
<g font-size="2.2">
<text x="119.2" y="159.8">DIMENSIONS ARE IN INCHES</text>
<text x="154.8" y="161.4">DRAWN</text>
<text x="175.4" y="156.6">NAME</text>
<text x="187.9" y="156.7">DATE</text>
<text x="119.2" y="165.1">TOLERANCES:</text>
<text x="119.2" y="167.8">MACHINED ANGULAR:</text>
<text x="146.3" y="167.8">1</text>
<text x="154.9" y="166.3">CHECKED</text>
<text x="119.2" y="173.1">TWO PLACE DECIMAL:</text>
<text x="119.2" y="170.4">BENT ANGULAR:</text>
<text x="146.2" y="173.1">0.01</text>
<text x="146.4" y="170.4">3</text>
<text x="154.8" y="170.9">GSI/IA APPR.</text>
<text x="119.2" y="175.7">THREE PLACE DECIMAL:</text>
<text x="146.1" y="175.7">0.005</text>
<text x="154.9" y="175.7">SHOP APPR.</text>
<text x="154.9" y="180.4">INSPECTED</text>
<text x="154.9" y="184.6">COMMENTS:</text>
</g>
<g font-size="2.1">
<text x="73.2" y="157.4">REV 1</text>
<text x="83.7" y="157.4">INITIAL RELEASE</text>
<text x="174.9" y="161.2">ABIRNB</text>
<text x="186.1" y="161.2">11/14/21</text>
<text x="175" y="166.1">ABINRB</text>
<text x="186.1" y="166.1">11/14/21</text>
<text x="154.9" y="186.7">ONLY DRILLING HOLE IN MOTOR</text>
<text x="84.6" y="201.7">REVISION BLOCK</text>
<text x="123.1" y="201.6">DO NOT SCALE DRAWING</text>
</g>
<g font-size="2">
<text x="119.2" y="180.6">INTERPRET GEOMETRIC</text>
<text x="119.2" y="183.1">TOLERANCES PER: ASME Y14.5-2009</text>
<text x="119.1" y="186.7">MATERIAL</text>
<text x="119.1" y="193.5">FINISH</text>
</g>
</svg>
